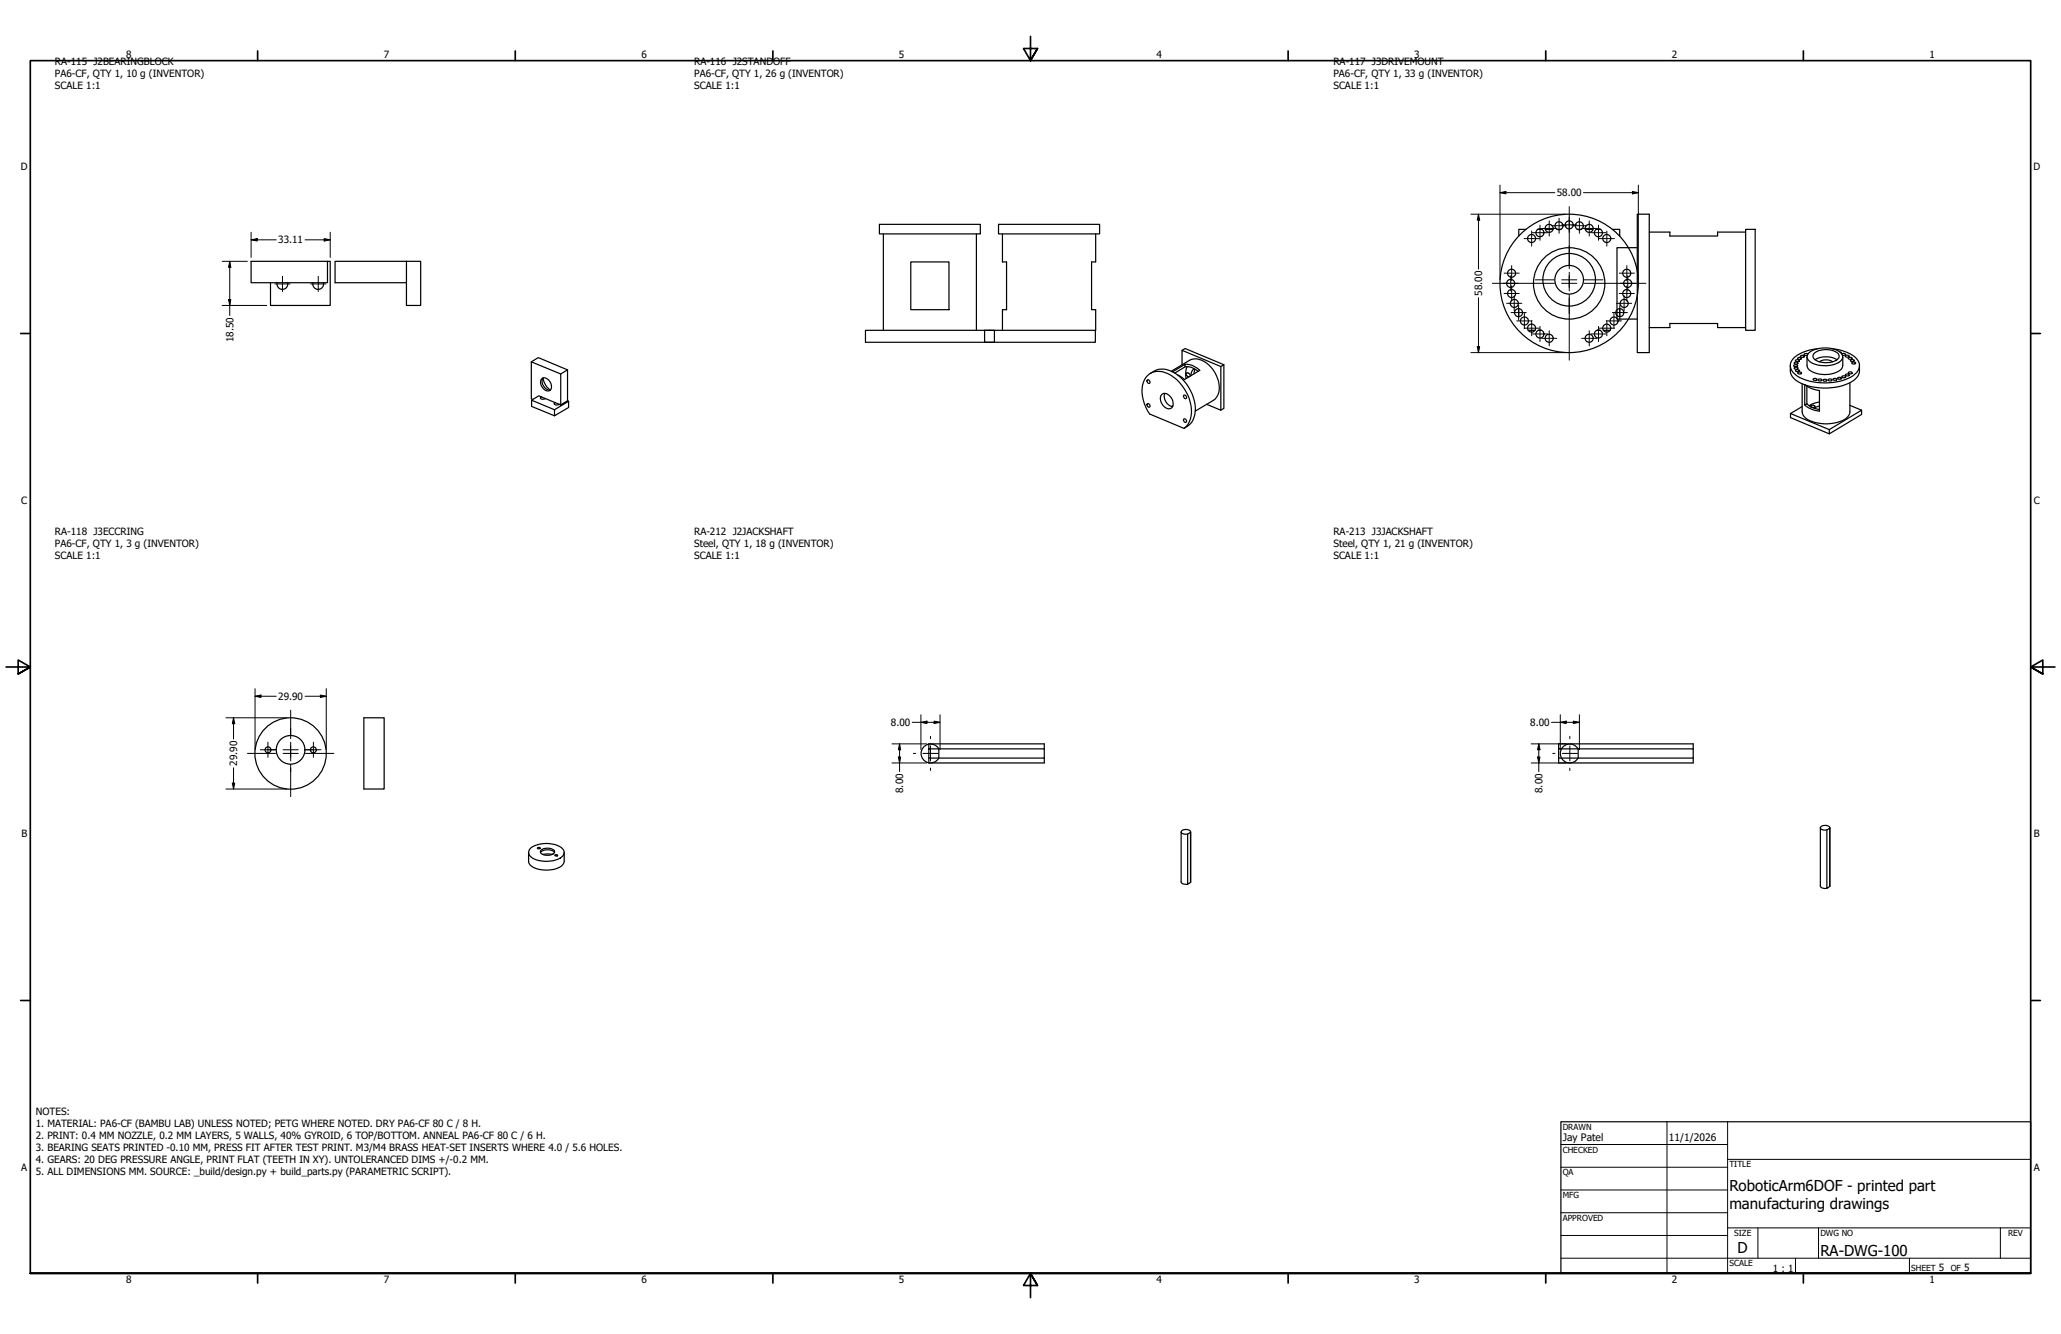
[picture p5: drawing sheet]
<svg xmlns="http://www.w3.org/2000/svg" width="864mm" height="559mm" viewBox="0 0 864 559" stroke-linecap="round" stroke-linejoin="round" font-family="sans-serif">
<!-- layer: Visible (ANSI) -->
<g fill="none" stroke="#000" stroke-width=".51">
<path d="M368.5 94h42.3v4h-42.3zM370.1 98v40.4M409.1 98v40.4M418.4 94h42.4v4h-42.4zM420.1 98v11.7h1.7v20h-1.7v8.7M459.1 98v11.7h-1.7v20h1.7l-.1 8.7M639.4 96.1h-3v2.8M644.3 96.1h1.9M647.5 96.1h3.3M652.4 96.1h1.7M660.9 96.1h1.7M664.3 96.1h3.3"/>
<path d="M668.8 96.1h1.9M675.6 96.1h3.1v2.8M686.1 89.7h5v58h-5zM691.1 97.2h8.6v1.7h20v-1.7h11.8M731.5 96.1h4v42.3h-4zM105.2 109.5h32v8.9h-32zM116.1 118.5a2.25 2.25 0 0 0 2.2 2.7 2.25 2.25 0 0 0 2.2-2.7M131.1 118.5a2.25 2.25 0 0 0 2.2 2.7 2.25 2.25 0 0 0 2.2-2.7M137.2 109.5h1.2v18.5h-25.1v-9.6M170.3 109.5h6v18.5h-6zM170.3 109.5h-29.9v8.9h29.9M381.6 109.7h16v20h-16z"/>
<path d="M686.1 103.8h-8.6v29.9h8.6M362.6 138.4h54.1v5h-54.1zM412.6 138.4h46.4v5h-46.4zM636.4 129.2v3.5M640.3 138.4h3M644.6 138.4h1.3M669.1 138.4h1.3M671.8 138.4h3M678.7 129.2v3.5M691.1 137.2h8.6v-1.7h20v1.7h11.8M222.6 151.6l3-1.8 12.2 5.1M227.1 158.6a3.1 3.1 0 0 1 4 3.1 1.82 1.82 0 0 1-1.3 2.1 1.82 1.82 0 0 1-2.2-1.1l-1-1.9a2.12 2.12 0 0 1 .5-2.2z"/>
<path d="M227.5 158.4l1 2.8 2 2.2M227.6 158.3a3.5 3.5 0 0 0 3 5.1M234.9 156.7l2.9-1.8v13M480.7 159.3a.8 .8 0 0 1 1 .3 .8 .8 0 0 1-.2 1.1l-.6-.4zM482 156.5a8.5 8.5 0 0 1 10.8 .1 17.6 17.6 0 0 1 7.5 18.3 7 7 0 0 1-4.2 4.6l-14.4-6.1a15.2 15.2 0 0 1-2.3-14.1 6.9 6.9 0 0 1 10.1-2.7 18.3 18.3 0 0 1 9.5 17.9 7.8 7.8 0 0 1-2.9 5M490.8 155.5l7.6-4.6a8.2 8.2 0 0 1 9.9 3.9 10.7 10.7 0 0 1 1.5 11.6l-1.4 1.3-7.6 4.5M491.3 155.8l5.3-3.2v1.1l-4.3 2.6M495.3 152.8v-6.1l16.3 6.8v18.3l-6-2.4M495.3 146.7l1.3-.7 16.2 6.8M496.6 152.6a8.1 8.1 0 0 1 6.1 2.5l-6.4 3.9-3-2M496.6 153.7a6.6 6.6 0 0 1 5.4 1.9M497.5 153.6l-.6 1.8 .1 3.2"/>
<path d="M498.7 157.6a1.06 1.06 0 0 0-.5-1.1 1.06 1.06 0 0 0-1.2 0l.4 1 .8 .4M500.4 154.4l-1.2 1.6-.2 1.4M500.8 154.7l-.5 1.9M511.6 153.5l1.2-.7v18.3l-1.2 .7M750.2 153.2a6.4 6.4 0 0 0 4.5 7.4 25 25 0 0 0 22.1-1.3 5.9 5.9 0 0 0 2.3-6.1M751.6 153l1.1-.2 .5 .2a.82 .82 0 0 1-.8 .6 .82 .82 0 0 1-.8-.6zM751.8 152l1.1-.3 .5 .3a.85 .85 0 0 1-.8 .5 .85 .85 0 0 1-.8-.5zM751.8 154.1l.7-.3 .9 .3a.82 .82 0 0 1-.8 .6 .82 .82 0 0 1-.8-.6zM752.3 150.9l1.1-.2 .5 .2a.82 .82 0 0 1-.8 .6 .82 .82 0 0 1-.8-.6zM752.4 155.1l1-.2 .6 .2a.82 .82 0 0 1-.8 .6 .82 .82 0 0 1-.8-.6zM753.3 156l1.1-.2 .5 .3a.84 .84 0 0 1-.9 .6 .84 .84 0 0 1-.7-.7zM753.3 149.9l.6-.2 1 .3a.82 .82 0 0 1-.8 .6 .82 .82 0 0 1-.8-.7z"/>
<path d="M754.5 149l1-.2 .6 .3a.82 .82 0 0 1-.8 .6 .82 .82 0 0 1-.8-.7zM757.2 149.5v3.7a5.4 5.4 0 0 0 5.2 3.5 10.5 10.5 0 0 0 9.4-2.4l.4-1.1v-3.7M757.6 148.3l-1-.2-.7 .4 .3 .3h1.1M757.9 147.8a11.8 11.8 0 0 1 13.6 .1 2.7 2.7 0 0 1-1.9 4.4 12.7 12.7 0 0 1-11.4-1 2.17 2.17 0 0 1-.3-3.5zM759.8 158.8l1-.3 .6 .3a.85 .85 0 0 1-.9 .5 .85 .85 0 0 1-.7-.5zM760.1 148.1a8.2 8.2 0 0 1 10.3 .4 2.15 2.15 0 0 1-1.8 2.8 8.6 8.6 0 0 1-8.6-1.2 1.55 1.55 0 0 1 .1-2zM760.5 150.7a9.3 9.3 0 0 1 9.2 0M761.5 146.1a15.1 15.1 0 0 0-10.7 4.9 4.6 4.6 0 0 0 2.2 6.5 24.8 24.8 0 0 0 23.4 0 4.6 4.6 0 0 0 1.5-7.3 16.2 16.2 0 0 0-10.1-4.1M761.8 159l1.1-.2 .5 .3a.85 .85 0 0 1-.8 .5 .85 .85 0 0 1-.8-.6zM762.4 151.6a4.8 4.8 0 0 1 5.4 0M764 159.1l1-.2 .6 .2a.82 .82 0 0 1-.9 .6 .82 .82 0 0 1-.7-.6zM766.1 159l1-.2 .6 .3a.85 .85 0 0 1-.9 .5 .85 .85 0 0 1-.7-.6z"/>
<path d="M768.2 158.7l1-.2 .5 .3a.83 .83 0 0 1-.8 .5 .83 .83 0 0 1-.7-.6zM770.1 158.2l1-.1 .6 .2a.82 .82 0 0 1-.9 .6 .82 .82 0 0 1-.7-.7zM771 147.4l.5 .2v.4M771.7 148.3l1-.3 .7 .5-.4 .3h-1M771.8 157.7l1.1-.3 .5 .3a.8 .8 0 0 1-.8 .6 .8 .8 0 0 1-.8-.6zM773.2 149l1.1-.2 .5 .3a.85 .85 0 0 1-.8 .5 .85 .85 0 0 1-.8-.6zM773.3 156.9l1.1-.2 .5 .3a.85 .85 0 0 1-.8 .5 .85 .85 0 0 1-.8-.6zM774.5 149.9l1-.2 .6 .3a.85 .85 0 0 1-.8 .5 .85 .85 0 0 1-.8-.6zM774.5 156l1.1-.2 .5 .3a.85 .85 0 0 1-.8 .5 .85 .85 0 0 1-.8-.6zM775.4 150.9l1-.3 .6 .3a.85 .85 0 0 1-.8 .6 .85 .85 0 0 1-.8-.6zM776 151.9l.6-.3 1 .4a.82 .82 0 0 1-.9 .5 .82 .82 0 0 1-.7-.6zM222.8 167.6v2.6l9.5 4"/>
<path d="M223.2 167.3l-.6-.2v-15.5l12.3 5.1v12.9M226.8 166.2l-.4 .4 .2 .5 .8 .2 1.1-.4M226.8 166.2l-1.1-.4-2.9 1.8 9.5 4 6-3.5-.5-.2-2.9 1.7-.6-.2M226.8 166.2l1.7 .7M228.5 166.9l4.1 1.8M232.6 168.7l-.4 .3 .6 .6 1.5-.2M232.6 168.7l1.7 .7M238.3 168.1v2.6l-6 3.5v-2.6M480.7 169.2a.8 .8 0 0 1 1 .4 .8 .8 0 0 1-.2 1l-.8-.7zM486.9 165.2a3 3 0 0 1 4.3 2.1l.2 .7a2.16 2.16 0 0 1-.6 3 2.16 2.16 0 0 1-3-.6 3.9 3.9 0 0 1-.9-5.2zM488.1 164.8a4.4 4.4 0 0 0 3.3 5.5M491.5 170l-.5 .2"/>
<path d="M496 165.6a.8 .8 0 0 1 1 .4 .8 .8 0 0 1-.2 1l-.6-.3zM496 175.6a.8 .8 0 0 1 1 .3 .8 .8 0 0 1-.2 1.1l-.6-.3zM750.3 173.2v1.7l16.2 6.8M756.2 161.2v8.5l.9-.5M756.5 161.3l2.5 1.5 3.4 .8v8.6l-3.6-.9-2.6-1.6M757.1 169.2l2.1 1.4 3.2 1M757.1 161.7v7.5M758.6 169.9a1.24 1.24 0 0 1 1.9 .6 1.2 1.2 0 0 1-1.9-.6zM762.4 170.1l-2.2 1M762.4 168.4l-2.9 .8-1.4 .8M775.1 169.8l4.9 2-13.5 8.2-16.2-6.8 4.8-2.9M775.1 160.3v12.2a6 6 0 0 1-5.4 4.5 16.9 16.9 0 0 1-13.1-1.9 3.6 3.6 0 0 1-1.5-2.6v-11.7"/>
<path d="M780 171.8v1.8l-13.5 8.1v-1.7M152.5 300.7h8.5v29.8h-8.5zM387.2 312.7a4 4 0 0 1 6.2 1v3.8a4 4 0 0 1-5.9 1.3 4 4 0 0 1-.3-6.1zM389.2 313.7v3.9h48.4v-3.9h-48.4v-2.1h48.4v2.1M389.2 317.6v2h48.4v-2M653.1 313.7v3.9h56.4v-3.9h-56.4v-2.1h56.4v2.1M653.1 317.6v2h56.4v-2M661.2 313.7a4 4 0 0 0-6-1.1 4 4 0 0 0 0 6.1 4 4 0 0 0 6-1.2M661.3 313.7v3.9M221.5 357.1v3.6a5 5 0 0 0 5.1 3.6 9.9 9.9 0 0 0 9.4-2.4l.4-1.2v-3.6M222.2 355.4a11.7 11.7 0 0 1 13.5 .1 2.7 2.7 0 0 1-1.9 4.4 11.8 11.8 0 0 1-11.9-1.5 2.25 2.25 0 0 1 .3-3zM225.2 355.2l.7-.2 .5 .3-.7 .3z"/>
<path d="M226.5 357.1a4.3 4.3 0 0 1 5.8 0M226.6 356.3a4.2 4.2 0 0 1 5.8 .4 2.57 2.57 0 0 1-3.4 1.6l-1.4-.3a1.27 1.27 0 0 1-1-1.7zM227.5 357.9h3.9M232.6 358.1l1.1 .1a.55 .55 0 0 1-.6 .4 .55 .55 0 0 1-.5-.5zM494.9 348.5v20.9l.7 .8 2 .2M497.6 349.4l1.3-.7v20.9l-1.3 .8zM498.9 348.7a2.19 2.19 0 0 0-3.3-1l-.7 .9 .5 .5 2.2 .3M498.9 348.5v21.1M762.8 346.7v24.5l.6 .7 2.1 .2M765.5 347.7l1.2-.8v24.4l-1.2 .8zM766.7 346.9a2.29 2.29 0 0 0-3.6-.7l-.3 .6 .4 .6 2.3 .3M766.8 346.7l-.1 24.6"/>
<circle cx="641.8" cy="99.9" r="1.68"/>
<circle cx="645.3" cy="97.5" r="1.68"/>
<circle cx="649.1" cy="95.7" r="1.68"/>
<circle cx="653.3" cy="94.6" r="1.68"/>
<circle cx="657.5" cy="94.2" r="1.68"/>
<circle cx="661.8" cy="94.6" r="1.68"/>
<circle cx="665.9" cy="95.7" r="1.68"/>
<circle cx="669.8" cy="97.5" r="1.68"/>
<circle cx="673.3" cy="99.9" r="1.68"/>
<circle cx="633" cy="118.7" r="1.68"/>
<circle cx="633.4" cy="114.5" r="1.68"/>
<circle cx="657.5" cy="118.7" r="29"/>
<circle cx="657.5" cy="118.7" r="15"/>
<circle cx="657.5" cy="117.2" r="11"/>
<circle cx="657.5" cy="117.2" r="6"/>
<circle cx="681.6" cy="114.5" r="1.68"/>
<circle cx="682" cy="118.7" r="1.68"/>
<circle cx="633.4" cy="123" r="1.68"/>
<circle cx="634.5" cy="127.1" r="1.68"/>
<circle cx="636.3" cy="131" r="1.68"/>
<circle cx="638.8" cy="134.5" r="1.68"/>
<circle cx="641.8" cy="137.4" r="1.68"/>
<circle cx="645.3" cy="139.9" r="1.68"/>
<circle cx="669.8" cy="139.9" r="1.68"/>
<circle cx="673.3" cy="137.4" r="1.68"/>
<circle cx="676.3" cy="134.5" r="1.68"/>
<circle cx="678.7" cy="131" r="1.68"/>
<circle cx="680.6" cy="127.1" r="1.68"/>
<circle cx="681.6" cy="123" r="1.68"/>
<circle cx="649.1" cy="141.7" r="1.68"/>
<circle cx="665.9" cy="141.7" r="1.68"/>
<circle cx="112.3" cy="314.1" r="1.24"/>
<circle cx="121.8" cy="315.6" r="15"/>
<circle cx="121.8" cy="314.1" r="6"/>
<circle cx="131.3" cy="314.1" r="1.24"/>
</g>
<!-- layer: Border (ANSI) -->
<g fill="none" stroke="#000" stroke-width=".7">
<path d="M431.8 15.2v10.2l-2.9-5.1h5.8l-2.9 5.1 2.9-5.1M107.9 21.3v4.1M215.9 21.3v4.1M323.8 21.3v4.1M539.8 21.3v4.1M647.7 21.3v4.1M755.6 21.3v4.1M8.6 139.7h4.1M850.9 139.7h4.1M2.5 279.4h10.2l-5.1-2.9v5.8l5.1-2.9-5.1 2.9M861.1 279.4h-10.2l5.1-2.9v5.8l-5.1-2.9 5.1 2.9M8.6 419.1h4.1"/>
<path d="M850.9 419.1h4.1M12.7 533.4v-508h838.2v508h-838.2h838.2M107.9 533.4v4.1M215.9 533.4v4.1M323.8 533.4v4.1M434.7 538.5l-2.9-5.1 2.9 5.1h-5.8l2.9-5.1v10.2M539.8 533.4v4.1M647.7 533.4v4.1M755.6 533.4v4.1"/>
</g>
<!-- layer: Title (ANSI) -->
<g fill="none" stroke="#000" stroke-width=".42">
<path d="M654 479.4h69.9M698.5 469.9v63.5M723.9 469.9v63.5M654 488.9h69.9M654 498.5h69.9M723.9 485.6h127M654 508h69.9M654 517.5h69.9M723.9 514.3h127M736.6 514.3v12.7M762 514.3v12.7M838.2 514.3v12.7"/>
<path d="M654 527h196.9M752.3 527v6.4M800.1 527v6.4"/>
</g>
<path d="M654 469.9h196.9v63.5h-196.9z" fill="none" stroke="#000" stroke-width=".51"/>
<!-- layer: Dimension (ANSI) -->
<g fill="none" stroke="#000" stroke-width=".42">
<path d="M628.5 77.5v36.9M686.5 77.5v36.9M105.2 97.3v10.5M135.8 99.9l2.6 .6-2.6 .5zM138.4 97.3v10.5M616.3 89.7h36.9M619.5 89.7l.5 2.5h-1zM619.5 89.7v23M628.5 80.7l2.5-.5v1zM628.5 80.7h23M653.4 89.7h2.5M663.5 80.7h23"/>
<path d="M684 80.2l2.5 .5-2.5 .5zM93.1 109.5h10.5M96.3 109.5l.4 2.5h-.9zM96.3 109.5v22.6M105.2 100.5l2.6-.6v1.1zM105.2 100.5h10.6M127.8 100.5h10.6M628.5 114.6v2.5M686.5 114.6v2.5M93.1 128h18.7M95.8 125.5h.9l-.4 2.5zM619.5 124.7v23"/>
<path d="M616.3 147.7h39.6M619 145.2h1l-.5 2.5zM106.9 291.7l2.4-.6v1.1zM106.9 291.7h8.9M106.9 288.5v25.5M127.8 291.7h8.9M134.2 291.1l2.5 .6-2.5 .5zM136.7 288.5v25.5M385.9 299.4v14.6M393.9 299.4v14.6M653.8 299.4v14.6M661.8 299.4v14.6"/>
<path d="M94.7 300.7h25.5M97.9 300.7l.5 2.4h-1.1zM97.9 300.7v8.9M373.8 319.6h14.5M373.8 311.6h14.5M376.4 317.1h1l-.5 2.5zM376.9 311.6l.5 2.5h-1zM376.9 311.6v11.6M382.3 302.6h11.6M385.9 302.6l2.5-.5v1zM391.4 302.1l2.5 .5-2.5 .5zM641.6 319.6h14.5"/>
<path d="M641.6 311.6h14.5M644.3 317.1h1l-.5 2.5zM644.8 311.6l.5 2.5h-1zM644.8 311.6v11.6M650.1 302.6h11.7M653.8 302.6l2.5-.5v1zM659.3 302.1l2.5 .5-2.5 .5zM94.7 330.5h25.5M97.3 328h1.1l-.5 2.5zM97.9 321.6v8.9"/>
</g>
<g fill="#000">
<path d="M105.2 100.5l2.6-.6v1.1zM619.5 89.7l.5 2.5h-1zM628.5 80.7l2.5-.5v1zM684 80.2l2.5 .5-2.5 .5zM96.3 109.5l.4 2.5h-.9zM135.8 99.9l2.6 .6-2.6 .5zM95.8 125.5h.9l-.4 2.5zM619 145.2h1l-.5 2.5zM106.9 291.7l2.4-.6v1.1zM134.2 291.1l2.5 .6-2.5 .5zM97.9 300.7l.5 2.4h-1.1zM376.4 317.1h1l-.5 2.5z"/>
<path d="M376.9 311.6l.5 2.5h-1zM385.9 302.6l2.5-.5v1zM391.4 302.1l2.5 .5-2.5 .5zM644.3 317.1h1l-.5 2.5zM644.8 311.6l.5 2.5h-1zM653.8 302.6l2.5-.5v1zM659.3 302.1l2.5 .5-2.5 .5zM97.3 328h1.1l-.5 2.5z"/>
</g>
<!-- layer: Center Mark (ANSI) -->
<g fill="none" stroke="#000" stroke-width=".42">
<path d="M638.6 99.9h6.4M641.8 96.8v6.3M642.1 97.5h6.4M645.3 94.3v6.3M646 95.7h6.3M649.2 92.5v6.4M650.1 94.6h6.4M653.3 91.4v6.3M654.4 94.2h6.3M657.5 91v6.3M657.5 86.6v25.9M658.6 94.6h6.4"/>
<path d="M661.8 91.4v6.3M662.7 95.7h6.4M665.9 92.5v6.4M666.6 97.5h6.4M669.8 94.3v6.3M670.1 99.9h6.4M673.3 96.8v6.3M115.2 118.9h6.3M118.4 115.8v6.3M130.2 118.9h6.3M133.3 115.8v6.3M625.3 118.7h26"/>
<path d="M629.9 118.7h6.3M630.2 114.4h6.4M633 115.5v6.4M633.4 119.8v6.3M633.4 111.3v6.3M643.3 117.2h8M654.4 118.7h6.3M654.4 117.2h6.3M657.5 114v7.9M663.7 118.7h26M663.7 117.2h8M678.5 114.4h6.3"/>
<path d="M678.9 118.7h6.3M681.7 119.8v6.3M681.7 111.3v6.3M682.1 115.5v6.4M630.2 122.9h6.4M631.3 127.1h6.4M633.2 130.9h6.3M634.5 123.9v6.3M635.6 134.4h6.3M636.3 127.8v6.3M638.6 137.5h6.4M638.7 131.3v6.3"/>
<path d="M641.8 134.3v6.4M642.1 139.9h6.4M645.3 136.7v6.4M649.2 138.6v6.3M657.5 123.4v27.5M665.9 138.6v6.3M666.6 139.9h6.4M669.8 136.7v6.4M670.1 137.5h6.4M673.1 134.4h6.3M673.3 134.3v6.4M675.6 130.9h6.3"/>
<path d="M676.3 131.3v6.3M677.4 127.1h6.3M678.5 122.9h6.3M678.8 127.8v6.3M680.5 123.9v6.3M646 141.7h6.3M662.7 141.7h6.4M121.8 297.5v11.9M103.7 315.6h11.9M109.1 314.1h6.3M112.3 310.9v6.3M112.6 314.1h3"/>
<path d="M118.6 315.6h6.4M118.6 314.1h6.4M121.8 310.9v7.9M128 315.6h11.9M128 314.1h2.9M128.1 314.1h6.4M131.3 310.9v6.3M382.7 315.6h1M386.7 315.6h6.4M389.9 308.4v1M389.9 312.4v6.4M650.6 315.6h1"/>
<path d="M654.6 315.6h6.4M657.8 308.4v1M657.8 312.4v6.4M121.8 320.3v13.4M389.9 321.8v1M657.8 321.8v1"/>
</g>
<g font-size="6.3">
<text x="724.7" y="499">RoboticArm6DOF - printed part</text>
<text x="724.7" y="506.6">manufacturing drawings</text>
<text x="728.1" y="524.9">D</text>
<text x="762.8" y="526.2">RA-DWG-100</text>
</g>
<g font-size="4.3">
<text x="654.8" y="477.8">Jay Patel</text>
<text x="699.3" y="478">11/1/2026</text>
</g>
<g font-size="4.2">
<text x="23" y="27.1">RA-115 J2BEARINGBLOCK</text>
<text x="52.8" y="24.4">8</text>
<text x="160.8" y="24.4">7</text>
<text x="268.7" y="24.4">6</text>
<text x="290.9" y="27.1">RA-116 J2STANDOFF</text>
<text x="376.7" y="24.4">5</text>
<text x="484.6" y="24.4">4</text>
<text x="558.7" y="27.1">RA-117 J3DRIVEMOUNT</text>
<text x="592.6" y="24.4">3</text>
<text x="700.5" y="24.4">2</text>
<text x="808.5" y="24.4">1</text>
<text x="23" y="32.1">PA6-CF, QTY 1, 10 g (INVENTOR)</text>
<text x="290.9" y="32.1">PA6-CF, QTY 1, 26 g (INVENTOR)</text>
<text x="558.7" y="32.1">PA6-CF, QTY 1, 33 g (INVENTOR)</text>
<text x="23" y="37.1">SCALE 1:1</text>
<text x="290.9" y="37.1">SCALE 1:1</text>
<text x="558.7" y="37.1">SCALE 1:1</text>
<text x="8.8" y="71.4">D</text>
<text x="852" y="71.4">D</text>
<text x="652.3" y="82.2">58.00</text>
<text x="116.6" y="102">33.11</text>
<text x="621" y="123.9" transform="rotate(-90 621 123.9)">58.00</text>
<text x="97.8" y="143.4" transform="rotate(-90 97.8 143.4)">18.50</text>
<text x="8.9" y="211.1">C</text>
<text x="852.2" y="211.1">C</text>
<text x="23" y="224">RA-118 J3ECCRING</text>
<text x="290.9" y="224">RA-212 J2JACKSHAFT</text>
<text x="558.7" y="224">RA-213 J3JACKSHAFT</text>
<text x="23" y="229">PA6-CF, QTY 1, 3 g (INVENTOR)</text>
<text x="290.9" y="229">Steel, QTY 1, 18 g (INVENTOR)</text>
<text x="558.7" y="229">Steel, QTY 1, 21 g (INVENTOR)</text>
<text x="23" y="234.1">SCALE 1:1</text>
<text x="290.9" y="234.1">SCALE 1:1</text>
<text x="558.7" y="234.1">SCALE 1:1</text>
<text x="116.6" y="293.2">29.90</text>
<text x="373.3" y="304.1">8.00</text>
<text x="641.2" y="304.1">8.00</text>
<text x="99.4" y="320.8" transform="rotate(-90 99.4 320.8)">29.90</text>
<text x="378.5" y="332.2" transform="rotate(-90 378.5 332.2)">8.00</text>
<text x="646.3" y="332.2" transform="rotate(-90 646.3 332.2)">8.00</text>
<text x="9" y="350.8">B</text>
<text x="852.2" y="350.8">B</text>
<text x="15" y="466.9">NOTES:</text>
<text x="15" y="471.9">1. MATERIAL: PA6-CF (BAMBU LAB) UNLESS NOTED; PETG WHERE NOTED. DRY PA6-CF 80 C / 8 H.</text>
<text x="15" y="476.9">2. PRINT: 0.4 MM NOZZLE, 0.2 MM LAYERS, 5 WALLS, 40% GYROID, 6 TOP/BOTTOM. ANNEAL PA6-CF 80 C / 6 H.</text>
<text x="15" y="482">3. BEARING SEATS PRINTED -0.10 MM, PRESS FIT AFTER TEST PRINT. M3/M4 BRASS HEAT-SET INSERTS WHERE 4.0 / 5.6 HOLES.</text>
<text x="8.9" y="490.5">A</text>
<text x="15" y="487">4. GEARS: 20 DEG PRESSURE ANGLE, PRINT FLAT (TEETH IN XY). UNTOLERANCED DIMS +/-0.2 MM.</text>
<text x="15" y="492">5. ALL DIMENSIONS MM. SOURCE: _build/design.py + build_parts.py (PARAMETRIC SCRIPT).</text>
<text x="852.2" y="490.5">A</text>
<text x="742.9" y="532.6">1 : 1</text>
<text x="812.4" y="532.6">5</text>
<text x="823" y="532.6">5</text>
<text x="52.8" y="537.5">8</text>
<text x="160.8" y="537.5">7</text>
<text x="268.7" y="537.5">6</text>
<text x="376.7" y="537.5">5</text>
<text x="484.6" y="537.5">4</text>
<text x="592.6" y="537.5">3</text>
<text x="700.5" y="537.5">2</text>
<text x="808.5" y="537.5">1</text>
</g>
<g font-size="3.5">
<text x="654.8" y="473.2">DRAWN</text>
<text x="654.8" y="482.8">CHECKED</text>
<text x="724.7" y="488.9">TITLE</text>
<text x="654.8" y="492.3">QA</text>
<text x="654.8" y="501.8">MFG</text>
<text x="654.8" y="511.4">APPROVED</text>
<text x="726.7" y="517.7">SIZE</text>
<text x="762.8" y="517.7">DWG NO</text>
<text x="841.4" y="517.7">REV</text>
<text x="724.7" y="530.4">SCALE</text>
<text x="800.9" y="532.6">SHEET</text>
<text x="817.4" y="532.6">OF</text>
</g>
</svg>
